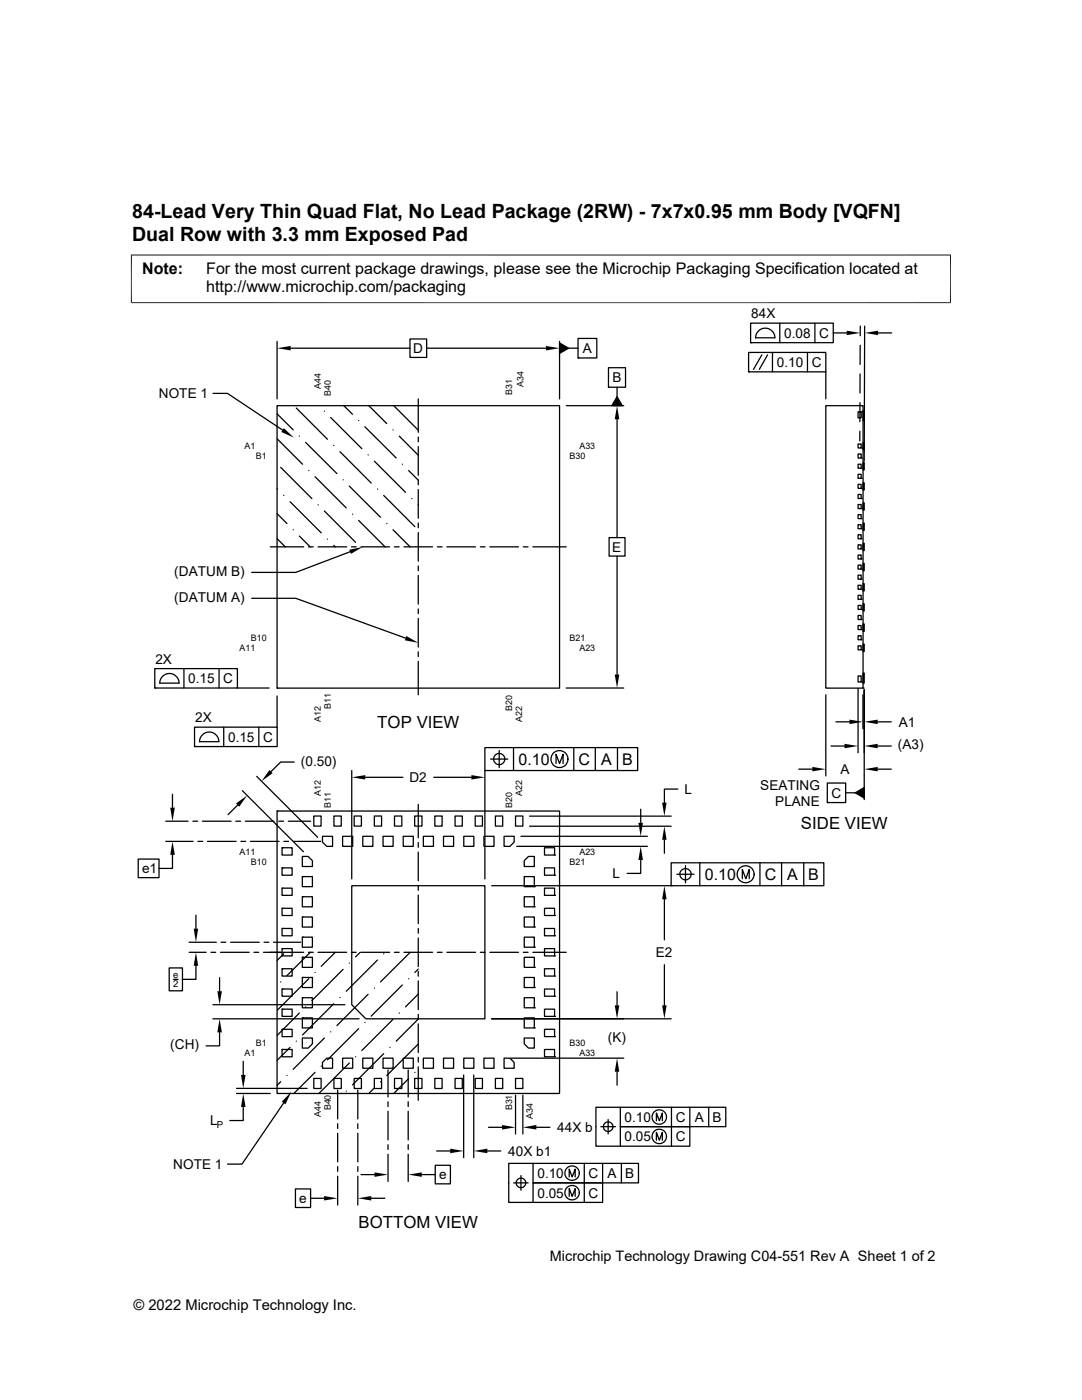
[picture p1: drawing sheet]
<svg xmlns="http://www.w3.org/2000/svg" width="216mm" height="279mm" viewBox="0 0 216 279" stroke-linecap="round" stroke-linejoin="round" font-family="sans-serif">
<g fill="none" stroke="#000" stroke-width=".25">
<path d="M42.5 78.5h2.9l11 7.3M55.3 68.1v11.5M58 69.5h23.8M81.8 67.6h3.3v3.7h-3.3zM83.5 79.6v6.7M85.1 69.5h23.8M111.7 68.5l1.8 1-1.8 1zM111.7 68.1v11.5M113.5 69.5h1.8M115.3 67.5h3.8v3.9h-3.8zM115.3 71.4h.1M121.4 73.4h3.4v3.9h-3.4z"/>
<path d="M121.4 77.3h.1M123.1 79.2l1.1 1.8h-2.1zM123.1 77.3v1.9M149.4 70.3h15.4v3.9h-15.4zM149.4 74.2h.1M149.8 64.5h16.5v3.9h-16.5zM149.8 68.4h.1M151.3 66.1a1.91 1.91 0 0 1 2.1-.5 1.91 1.91 0 0 1 1.2 1.8h-3.8l.1-.6zM152 70.8l-1.7 2.9M153.2 70.8l-1.7 2.9M154.1 70.3v3.9M155.6 64.5v3.9"/>
<path d="M161.1 70.3v3.9M162.6 64.5v3.9M164.8 74.2v5.4M166.3 66.4h2.7M171.6 74.6v3.8M171.6 68.9v3.8M171.7 65.1l-.1 1.9M172.5 65.1l-.1 26.9M175.2 66.4h2.7M55.3 81h56.4v56.3h-56.4zM55.3 97.5l.1 .1M55.3 87.6l5.1 5"/>
<path d="M55.3 82.6l3.2 3.2M56 93.3l6.2 6.2M56.6 98.9h.1M59.1 81.4l6.2 6.3M59.7 87h.1M61 88.3l6.2 6.2M61.6 93.9h.1M62.9 95.1l6.2 6.3M64.7 82.1h.1M66 83.3l6.2 6.2M66.6 88.9h.1M67.8 90.1l6.3 6.3"/>
<path d="M68.5 95.8h.1M68.6 81l1.7 1.7M69.7 97l6.2 6.2M71.6 83.9h.1M72.8 85.2l6.3 6.2M73.4 90.8h.1M73.6 81l3.6 3.5M74.7 92l6.2 6.3M75.3 97.6h.1M76.6 98.9l6.2 6.2M78.4 85.8h.1M78.6 81l4.9 4.9"/>
<path d="M79.7 87l3.8 3.8M80.3 92.6h.1M81.5 93.9l2 1.9M82.2 99.5h.1M83.5 87.2v1M83.5 89.1v5.7M83.5 95.8v1M83.5 97.7v5.7M113 81h11.5M123.1 83.7v23.6M164.8 81h7.4v56.3h-7.4zM171.2 98.7h.6v.8h-.6z"/>
<path d="M171.2 96.7h.6v.8h-.6zM171.2 94.7h.6v.8h-.6zM171.2 92.6h.6v.9h-.6zM171.2 90.6h.6v.8h-.6zM171.2 88.6h.6v.8h-.6zM171.2 82.2h.6v1.2h-.6zM171.6 86.1v1.9M171.6 80.3v3.9M171.8 99.5h.1M171.8 97.5h.1M171.8 95.5h.1M171.8 93.5h.1"/>
<path d="M171.8 91.4h.1M171.8 89.4h.1M171.8 82.2h.1M172.2 82h.2v2h-.2zM172.2 96.4h.2v1.4h-.2zM172.2 92.3h.2v1.5h-.2zM172.2 88.3h.2v1.4h-.2zM50.2 119.4h8.8l21.9 8M53.9 109.1h6.7M55.3 107.5l1.6 1.7M55.3 102.5l2 2M57.9 100.1l6.2 6.2"/>
<path d="M58.5 105.7h.1M59.7 107l2.2 2.2M61.6 109.1h.9M63.5 109.1h5.7M63.5 100.8h.1M64.7 102l6.3 6.2M65.3 107.6h.1M66.6 108.8l.3 .4M69.9 110.1l-10.9 4.1h-8.8M70.1 109.1h1M70.3 102.6h.1M71.6 103.9l5.3 5.3"/>
<path d="M72 109.1h5.7M77.2 104.5h.1M78.4 105.7l3.5 3.5M78.7 109.1h1M80.6 109.1h5.7M83.4 100.8h.1M83.5 104.4v.9M83.5 106.3v5.7M83.5 112.9v1M83.5 114.9v5.7M87.3 109.1h.9M89.2 109.1h5.7"/>
<path d="M95.8 109.1h1M97.7 109.1h5.8M104.4 109.1h1M106.3 109.1h6.7M121.5 107.3h3.2v3.7h-3.2zM123.1 111v23.6M171.2 118.8h.6v.8h-.6zM171.2 116.8h.6v.8h-.6zM171.2 114.8h.6v.8h-.6zM171.2 112.8h.6v.8h-.6zM171.2 110.8h.6v.8h-.6zM171.2 108.7h.6v.9h-.6z"/>
<path d="M171.2 106.7h.6v.8h-.6zM171.2 104.7h.6v.8h-.6zM171.2 102.7h.6v.8h-.6zM171.2 100.7h.6v.8h-.6zM171.8 119.6h.1M171.8 117.6h.1M171.8 115.6h.1M171.8 113.6h.1M171.8 111.6h.1M171.8 109.6h.1M171.8 107.5h.1M171.8 105.5h.1"/>
<path d="M171.8 103.5h.1M171.8 101.5h.1M172.2 116.5h.2v1.4h-.2zM172.2 112.4h.2v1.5h-.2zM172.2 108.4h.2v1.5h-.2zM172.2 104.4h.2v1.5h-.2zM172.2 100.4h.2v1.4h-.2zM30.9 133.4h16.5v3.9h-16.5zM30.9 137.3h.1M32.4 135a1.91 1.91 0 0 1 2.1-.5 1.91 1.91 0 0 1 1.2 1.8h-3.8l.1-.6zM36.7 133.4v3.9M43.7 133.4v3.9"/>
<path d="M47.3 137.3h6.4M55.3 137.3h.1M55.3 138.9v6.2M83.5 121.5v1M83.5 123.4v5.7M83.5 130.1v.9M83.5 132v6.7M113 137.3h11.5M164.8 138.7v16.2M171.2 137.4v12.8M171.2 128.9h.6v.8h-.6zM171.2 126.9h.6v.8h-.6z"/>
<path d="M171.2 124.8h.6v.8h-.6zM171.2 122.8h.6v.8h-.6zM171.2 120.8h.6v.8h-.6zM171.2 134.9h.6v1.2h-.6zM171.8 129.7h.1M171.8 127.7h.1M171.8 125.6h.1M171.8 123.6h.1M171.8 121.6h.1M171.8 136.1h.1M172.2 138.7v6.7M172.2 137.3h.1"/>
<path d="M172.2 134.3h.2v2h-.2zM172.2 128.5h.2v1.5h-.2zM172.2 124.5h.2v1.5h-.2zM172.2 120.5h.2v1.4h-.2zM172.4 137.7v21.9M34.4 158.5v2.7M38.8 145.1h16.5v3.9h-16.5zM38.8 149h.1M40.4 146.7a1.91 1.91 0 0 1 2.1-.5 1.91 1.91 0 0 1 1.2 1.8h-3.9l.1-.6zM44.6 145.1v3.9M48.4 157.8l12.1 12.2M51.2 154.9l12.2 12.2"/>
<path d="M51.6 145.1v3.9M58.7 152.1h-2.7l-1.9 1.9M70.2 153.8v21.6M72.9 155.1h7.5M86.6 155.1h7.5M96.8 149.2h30.4v4.6h-30.4zM96.8 153.8h.1M96.8 153.8v21.6M97.9 151.5h3.4M99.6 149.8v3.4M102.5 149.2v4.6M111 152.4v-1.9l.7 1.9 .7-1.9v1.9"/>
<path d="M114.5 149.2v4.6M118.8 149.2v4.6M123.2 149.2v4.6M135.3 157.5h-2.7v2.7M159.4 153.5h2.7M165.1 156.3h3.6v3.9h-3.6zM165.8 148.9h2.7M166.8 144.1h2.7M168.7 158.2h1.9M170.6 158.2l1.8-1v2.1zM175.1 144.1h2.7M175.1 148.9h2.7"/>
<path d="M175.1 153.5h2.7M27.6 171.4h4.1v3.8h-4.1zM33.1 163.9h4.4M33.1 167.9h5.4M34.4 170.6v2.7h-2.7M38.5 163.9h.9M39.5 167.9h.9M40.4 163.9h5.7M41.4 167.9h5.7M47.1 163.9h.9M47.4 160.7l-1.9 1.9M48.1 167.9h.9"/>
<path d="M49 163.9h5.7M50 167.9h5.7M55.3 161.9h56.4v56.3h-56.4zM55.3 161.9h.1M55.6 163.9h1M56.3 169.2h2v1.4h-2zM56.3 169.2h.1M56.3 173.2h2v1.5h-2zM56.3 173.2h.1M56.3 177.2h2v1.5h-2zM56.3 177.2h.1M56.6 167.9h1"/>
<path d="M57.5 163.9h4.5M58.5 167.9h5.5M60.3 170.9h1.2l.8 .9v1.1h-2zM60.3 174.9h2v2.1h-2zM60.3 174.9h.1M60.3 179h2v2h-2zM60.3 179h.1M62.6 162.9h1.5v2h-1.5zM64.3 166.9h2.1v2h-1.2l-.9-.8zM66.6 162.9h1.5v2h-1.5zM68.4 166.9h2v2h-2zM70.2 176.8h26.6v26.5h-23.8l-2.8-2.8z"/>
<path d="M70.7 162.9h1.4v2h-1.4zM72.4 166.9h2v2h-2zM74.7 162.9h1.4v2h-1.4zM76.4 166.9h2v2h-2zM78.7 162.9h1.5v2h-1.5zM80.5 166.9h2v2h-2zM82.7 162.9h1.5v2h-1.5zM83.5 160.5v6.7M83.5 168.1v1M83.5 170.1v5.7M83.5 176.7v1M83.5 178.6v5.7"/>
<path d="M84.5 166.9h2v2h-2zM86.8 162.9h1.4v2h-1.4zM88.5 166.9h2v2h-2zM90.8 162.9h1.4v2h-1.4zM92.5 166.9h2.1v2h-2.1zM94.8 162.9h1.5v2h-1.5zM96.6 166.9h2v2h-2zM98.1 176.8h35.8M98.8 162.9h1.5v2h-1.5zM100.6 166.9h2v1.2l-.9 .8h-1.1zM102.9 162.9h1.4v2h-1.4zM103.1 168.9h26.1"/>
<path d="M103.9 166.9h25.3M104.6 179h2v2h-2zM104.6 174.9h2v2.1h-2zM105.5 170.9h1.1v2h-2v-1.1zM105.7 164.9h28.2M105.7 162.9h28.2M106.6 177h.1M108.6 177.2h2.1v1.5h-2.1zM108.6 173.2h2.1v1.5h-2.1zM108.6 169.2h2.1v1.4h-2.1zM110.7 178.7h.1M110.7 174.7h.1"/>
<path d="M110.7 170.6h.1M127.8 171.6v2.7h-2.7M127.8 161.5v2.7M132.6 167.6v2.7M132.6 179.5v8.1M133.9 172.2h30.5v4.6h-30.5zM133.9 176.8h.1M135.1 174.5h3.4M136.8 172.8v3.4M137.9 174.5a1.13 1.13 0 0 1-1.6 .9 1.13 1.13 0 0 1-.3-1.8 1.13 1.13 0 0 1 1.8 .5l.1 .4M139.6 172.2v4.6M148.1 175.4v-1.9l.7 1.9 .7-1.9v1.9"/>
<path d="M151.6 172.2v4.6M156 172.2v4.6M160.4 172.2v4.6M165.1 160.2h.1M33.8 193.2h2.6v4.5h-2.6zM34.6 195.5h.9M37.7 188h5.5M37.7 190.1h3.4M39.1 192.7v2.8h-2.7M39.1 182.6v2.7M42.1 190.1h1M43.8 195.1v2.7"/>
<path d="M44 190.1h5.7M44.1 188h1M46 188h5.7M50.7 190.1h.9M52.6 190.1h8M52.7 188h.9M54.6 188h5.4M56 196h.1M56.3 181.3h2v1.4h-2zM56.3 181.3h.1M56.3 185.3h2v1.5h-2zM56.3 185.3h.1"/>
<path d="M56.3 189.3h2v1.5h-2zM56.3 189.3h.1M56.3 193.3h2v1.5h-2zM56.3 193.3h.1M56.3 197.4h2v1.4h-2zM56.3 197.4h.1M56.6 190.4l-1.3 1.3M60.3 183h2v2h-2zM60.3 183h.1M60.3 187h2v2h-2zM60.3 187h.1M60.3 191.1h2v2h-2z"/>
<path d="M60.3 191.1h.1M60.3 195.1h2v2h-2zM60.3 195.1h.1M60.3 199.1h2v2h-2zM60.3 199.1h.1M61.6 190.1h.9M61.6 195.3l-6.2 6.3M61.9 190.1l-4.6 4.6M62.9 194.1h.1M63.5 190.1h5.7M66.9 190.1l-2.8 2.7M67.8 199.1h.1"/>
<path d="M68.5 193.5l-6.3 6.2M69.7 192.2h.1M70.1 190.1h1M71.9 190.1l-.9 .9M72 190.1h5.7M73.4 198.4l-6.2 6.3M74.7 197.2h.1M75.3 191.6l-6.2 6.2M76.6 190.4h.1M78.7 190.1h1M80.3 196.6l-6.2 6.2M80.6 190.1h5.7"/>
<path d="M81.5 195.3h.1M81.9 190.1l-6 5.9M83.5 198.4l-2.6 2.5M83.5 193.4l-.7 .7M83.5 185.3v.9M83.5 187.2v5.7M83.5 193.9v.9M83.5 195.8v5.7M87.3 190.1h.9M89.2 190.1h5.7M95.8 190.1h1M97.7 190.1h5.8"/>
<path d="M104.4 190.1h1M104.6 199.1h2v2h-2zM104.6 195.1h2v2h-2zM104.6 191.1h2v2h-2zM104.6 187h2v2h-2zM104.6 183h2v2h-2zM106.3 190.1h6.7M106.6 197.1h.1M106.6 193.1h.1M106.6 189h.1M106.6 185h.1M106.6 181h.1"/>
<path d="M108.6 197.4h2.1v1.4h-2.1zM108.6 193.3h2.1v1.5h-2.1zM108.6 189.3h2.1v1.5h-2.1zM108.6 185.3h2.1v1.5h-2.1zM108.6 181.3h2.1v1.4h-2.1zM110.7 198.8h.1M110.7 194.8h.1M110.7 190.8h.1M110.7 186.8h.1M110.7 182.7h.1M123.1 197.9v2.7M132.6 192.5v8.1"/>
<path d="M42.5 203.3h29.1M42.5 200.5h26.3M43.8 206v2.7h-2.7M47.2 218.2h6.7M47.2 217.2h14.1M48.5 211.8v2.7M56 215.9l-.7 .7M56.3 201.4h2v1.4h-2zM56.3 201.4h.1M56.3 205.4h2v1.5h-2zM56.3 205.4h.1M56.3 209.4h2v1.5h-2z"/>
<path d="M56.3 209.4h.1M57.3 214.7h.1M57.9 209l-2.6 2.6M59.1 207.8h.1M59.7 202.2l-4.4 4.5M60.3 203.1h2v2h-2zM60.3 203.1h.1M60.3 207.2h2v1.1l-.8 .9h-1.2zM61 200.9h.1M62.6 215.2h1.5v2h-1.5zM62.9 214l-4.3 4.2M64.1 212.8h.1"/>
<path d="M64.3 212l.9-.8h1.2v2h-2.1zM64.7 207.2l-6.2 6.2M66 205.9h.1M66.6 200.3l-6.2 6.2M66.6 215.2h1.5v2h-1.5zM67.4 217.6v5.7M68.4 211.2h2v2h-2zM69.1 217.8h.1M69.7 212.2l-6.1 6M70.7 215.2h1.4v2h-1.4zM71 210.9h.1M71.4 217.6v5.7"/>
<path d="M71.6 205.3l-6.3 6.2M72.4 211.2h2v2h-2zM72.8 204h.1M74.7 217.1l-1.1 1.1M74.7 215.2h1.4v2h-1.4zM75.9 215.9h.1M76.4 211.2h2v2h-2zM76.6 210.3l-6.3 6.2M77.4 213.5v5.4M77.4 219.9v.9M77.8 209h.1M78.4 203.4l-6.2 6.3"/>
<path d="M78.7 215.2h1.5v2h-1.5zM79.7 202.2h.1M80.5 211.2h2v2h-2zM81.4 213.5v5.4M81.4 219.9v.9M81.5 215.3l-2.9 2.9M82.7 215.2h1.5v2h-1.5zM82.8 214h.1M83.4 208.4l-6.2 6.3M83.5 202.4v1l-4.4 4.4M83.5 204.3v5.8M83.5 211v1"/>
<path d="M83.5 212.9v6.7M84.5 211.2h2v2h-2zM86.8 215.2h1.4v2h-1.4zM88.5 211.2h2v2h-2zM90.8 215.2h1.4v2h-1.4zM92.5 214.5v16.5M92.5 211.2h2.1v2h-2.1zM94.5 214.5v16.5M94.8 215.2h1.5v2h-1.5zM96.6 211.2h2v2h-2zM98.1 203.3h35.8M98.8 215.2h1.5v2h-1.5z"/>
<path d="M100.6 211.2h1.1l.9 .8v1.2h-2zM101.9 211.2h22.6M102.9 218.6v7.7M102.9 215.2h1.4v2h-1.4zM104.3 218.6v7.7M104.6 207.2h2v2h-1.1l-.9-.9zM104.6 203.1h2v2h-2zM106.6 205.1h.1M106.6 201.1h.1M108.6 209.4h2.1v1.5h-2.1zM108.6 205.4h2.1v1.5h-2.1zM108.6 201.4h2.1v1.4h-2.1z"/>
<path d="M110.7 210.9h.1M110.7 206.9h.1M110.7 202.8h.1M123.1 213.9v2.7M48.5 220.9v2.7h-2.7M56.6 220.1l-8.3 12.2h-2.9M58.9 237.3h3.1v3.7h-3.1zM62 239.1h2.7M67.4 224.3v.9M67.4 226.2v5.7M67.4 232.8v1M67.4 234.7v5.8"/>
<path d="M71.4 224.3v.9M71.4 226.2v5.7M71.4 232.8v1M71.4 234.7v5.8M72 234.4h2.7M74.1 239.1h2.7M77.4 221.8v5.7M77.4 228.5v.9M77.4 230.4v5.4M81.4 221.8v5.7M81.4 228.5v.9M81.4 230.4v5.4"/>
<path d="M84.2 234.4h2.6M86.8 232.6h3.1v3.7h-3.1zM87.1 229.7h2.7M97.2 229.7h2.7M97.5 225h2.7M102.5 236.1h2.9M103.9 234.6v2.9M106.4 232.2v3.9h13.8v3.9h-18.7v-7.8h25.9v3.9h-21v3.9M107 225h2.7M113.6 234.9v-1.6l.6 1.6 .6-1.6v1.6M113.6 238.8v-1.6l.6 1.6 .6-1.6v1.6M116.6 232.2v7.8"/>
<path d="M119.9 224.9h2.9M120.2 232.2v3.9M121.3 223.4v2.9M123.8 221v3.9h13.8v3.8h-18.7v-7.7h25.9v3.9h-21v3.8M124 232.2v3.9M131 223.7v-1.6l.6 1.6 .6-1.6v1.6M131 227.6v-1.6l.6 1.6 .6-1.6v1.6M134 221v7.7M137.6 221v3.9M141.4 221v3.9"/>
<circle cx="99.6" cy="151.5" r="1.12"/>
<circle cx="111.6" cy="151.5" r="1.69"/>
<circle cx="148.8" cy="174.5" r="1.69"/>
<circle cx="103.9" cy="236.1" r=".96"/>
<circle cx="114.2" cy="234.1" r="1.44"/>
<circle cx="114.2" cy="238" r="1.44"/>
<circle cx="121.3" cy="224.8" r=".96"/>
<circle cx="131.5" cy="226.8" r="1.44"/>
<circle cx="131.5" cy="222.9" r="1.44"/>
</g>
<g fill="#000">
<path d="M55.3 69.5l2.7-.5v.9zM108.9 69l2.8 .5-2.8 .4zM111.7 68.5l1.8 1-1.8 1zM169 66l2.7 .4-2.7 .5zM172.5 66.4l2.7-.4v.9zM56.6 85.4l2 1.9-2.5-1.1zM123.1 81l.5 2.7h-.9zM123.1 79.2l1.1 1.8h-2.1zM69.7 109.7l2.7-.5-2.4 1.3zM81.1 126.9l2.4 1.4-2.7-.5zM122.7 134.6h.9l-.5 2.7zM53.8 153.7l.6 .6-2.2 1.6z"/>
<path d="M70.2 155.1l2.7-.4v.9zM94.1 154.7l2.7 .4-2.7 .5zM162.1 153.1l2.7 .4-2.7 .4zM168.5 148.4l2.7 .5-2.7 .4zM169.5 143.6l2.7 .5-2.7 .4zM170.6 158.2l1.8-1v2.1zM172.4 144.1l2.7-.5v.9zM172.4 148.9l2.7-.5v.9zM172.4 153.5l2.7-.4v.8zM34 161.2h.9l-.5 2.7zM34.4 167.9l.5 2.7h-.9zM47.1 160.4l2.2-1.7-1.6 2.3z"/>
<path d="M127.4 164.2h.9l-.5 2.7zM127.8 168.9l.5 2.7h-.9zM132.6 176.8l.4 2.7h-.9zM132.6 164.9l.4 2.7h-.9zM132.1 160.2h.9l-.4 2.7zM38.7 185.3h.8l-.4 2.7zM39.1 190.1l.4 2.6h-.8zM43.4 197.8h.9l-.5 2.7zM43.8 203.3l.5 2.7h-.9zM48.1 214.5h.9l-.5 2.7zM58.1 217.9l-1.1 2.5-.8-.5zM123.1 211.2l.5 2.7h-.9z"/>
<path d="M122.7 200.6h.9l-.5 2.7zM132.1 200.6h.9l-.4 2.7zM48.5 218.2l.5 2.7h-.9zM64.7 238.7l2.7 .4-2.7 .5zM71.4 239.1l2.7-.4v.9zM74.7 234l2.7 .4-2.7 .5zM81.4 234.4l2.8-.4v.9zM89.8 229.2l2.7 .5-2.7 .4zM94.5 229.7l2.7-.5v.9zM100.2 224.5l2.7 .5-2.7 .4zM104.3 225l2.7-.5v.9z"/>
</g>
<path d="M26.1 50.9h163.7M26.2 50.8v9.7M189.7 50.8v9.7M26.1 60.4h163.7" fill="none" stroke="#000" stroke-width=".2"/>
<g font-size="3.9">
<text x="26.4" y="43.5">84-Lead Very Thin Quad Flat, No Lead Package (2RW) - 7x7x0.95 mm Body [VQFN]</text>
<text x="26.4" y="48.1">Dual Row with 3.3 mm Exposed Pad</text>
</g>
<g font-size="3.3">
<text x="75.3" y="145.3">TOP VIEW</text>
<text x="159.8" y="165.5">SIDE VIEW</text>
<text x="71.6" y="245.1">BOTTOM VIEW</text>
</g>
<g font-size="3.2">
<text x="28.4" y="54.7">Note:</text>
<text x="41.1" y="58.3">http://www.microchip.com/packaging</text>
<text x="41.1" y="54.7">For the most current package drawings, please see the Microchip Packaging Specification located at</text>
<text x="103.5" y="152.6">0.10</text>
<text x="115.5" y="152.6">C</text>
<text x="119.9" y="152.6">A</text>
<text x="124.1" y="152.6">B</text>
<text x="140.6" y="175.6">0.10</text>
<text x="152.6" y="175.6">C</text>
<text x="157.1" y="175.6">A</text>
<text x="161.3" y="175.6">B</text>
</g>
<g font-size="2.9">
<text x="109.7" y="251.7">Microchip Technology Drawing C04-551 Rev A Sheet 1 of 2</text>
<text x="26.6" y="261.3">© 2022 Microchip Technology Inc.</text>
</g>
<g font-size="2.7">
<text x="149.9" y="63.6">84X</text>
<text x="82.5" y="70.5">D</text>
<text x="116.3" y="70.5">A</text>
<text x="156.5" y="67.4">0.08</text>
<text x="163.4" y="67.4">C</text>
<text x="122.2" y="76.3">B</text>
<text x="155" y="73.2">0.10</text>
<text x="162" y="73.2">C</text>
<text x="31.7" y="79.5">NOTE 1</text>
<text x="122.2" y="110.1">E</text>
<text x="34.8" y="114.9">(DATUM B)</text>
<text x="34.8" y="120.1">(DATUM A)</text>
<text x="31" y="132.5">2X</text>
<text x="37.6" y="136.3">0.15</text>
<text x="44.6" y="136.3">C</text>
<text x="38.9" y="144.1">2X</text>
<text x="45.5" y="148">0.15</text>
<text x="52.5" y="148">C</text>
<text x="179.2" y="149.6">(A3)</text>
<text x="179.3" y="145">A1</text>
<text x="60" y="152.8">(0.50)</text>
<text x="167.7" y="154.5">A</text>
<text x="81.7" y="156.1">D2</text>
<text x="136.6" y="158.5">L</text>
<text x="151.7" y="157.6">SEATING</text>
<text x="154.7" y="160.8">PLANE</text>
<text x="165.9" y="159.2">C</text>
<text x="28.3" y="174.3">e1</text>
<text x="122.2" y="175.3">L</text>
<text x="130.9" y="191">E2</text>
<text x="34" y="209.4">(CH)</text>
<text x="121.3" y="207.9">(K)</text>
<text x="41.9" y="224.6">L</text>
<text x="111.2" y="225.9">44X b</text>
<text x="124.6" y="223.9">0.10</text>
<text x="124.6" y="227.8">0.05</text>
<text x="134.8" y="223.9">C</text>
<text x="134.8" y="227.8">C</text>
<text x="138.6" y="223.9">A</text>
<text x="142.2" y="223.9">B</text>
<text x="34.6" y="233.3">NOTE 1</text>
<text x="101.4" y="230.7">40X b1</text>
<text x="87.6" y="235.4">e</text>
<text x="107.2" y="235.1">0.10</text>
<text x="107.2" y="239">0.05</text>
<text x="117.4" y="235.1">C</text>
<text x="117.4" y="239">C</text>
<text x="121.2" y="235.1">A</text>
<text x="124.8" y="235.1">B</text>
<text x="59.7" y="240.1">e</text>
</g>
<g font-size="1.9">
<text x="34.6" y="195.2">e</text>
<text x="34.6" y="197">2</text>
<text x="43.3" y="225.2">P</text>
</g>
<g font-size="1.8">
<text x="64" y="77.6" transform="rotate(-90 64 77.6)">A44</text>
<text x="104.5" y="77.2" transform="rotate(-90 104.5 77.2)">A34</text>
<text x="66" y="79.1" transform="rotate(-90 66 79.1)">B40</text>
<text x="102.2" y="78.8" transform="rotate(-90 102.2 78.8)">B31</text>
<text x="48.8" y="89.7">A1</text>
<text x="115.6" y="89.6">A33</text>
<text x="51.1" y="91.7">B1</text>
<text x="113.6" y="91.7">B30</text>
<text x="47.8" y="129.9">A11</text>
<text x="50.1" y="127.9">B10</text>
<text x="113.6" y="127.9">B21</text>
<text x="115.6" y="129.9">A23</text>
<text x="66" y="141.6" transform="rotate(-90 66 141.6)">B11</text>
<text x="102.2" y="141.8" transform="rotate(-90 102.2 141.8)">B20</text>
<text x="64" y="144" transform="rotate(-90 64 144)">A12</text>
<text x="104.2" y="144" transform="rotate(-90 104.2 144)">A22</text>
<text x="64" y="158.9" transform="rotate(-90 64 158.9)">A12</text>
<text x="66" y="161.3" transform="rotate(-90 66 161.3)">B11</text>
<text x="102.2" y="161.3" transform="rotate(-90 102.2 161.3)">B20</text>
<text x="104.2" y="158.9" transform="rotate(-90 104.2 158.9)">A22</text>
<text x="47.8" y="170.6">A11</text>
<text x="50.1" y="172.6">B10</text>
<text x="113.6" y="172.6">B21</text>
<text x="115.6" y="170.6">A23</text>
<text x="51.1" y="208.8">B1</text>
<text x="113.6" y="208.8">B30</text>
<text x="48.8" y="210.8">A1</text>
<text x="115.6" y="210.8">A33</text>
<text x="66" y="221.6" transform="rotate(-90 66 221.6)">B40</text>
<text x="102.2" y="221.6" transform="rotate(-90 102.2 221.6)">B31</text>
<text x="64" y="223" transform="rotate(-90 64 223)">A44</text>
<text x="106.3" y="223.2" transform="rotate(-90 106.3 223.2)">A34</text>
</g>
</svg>
